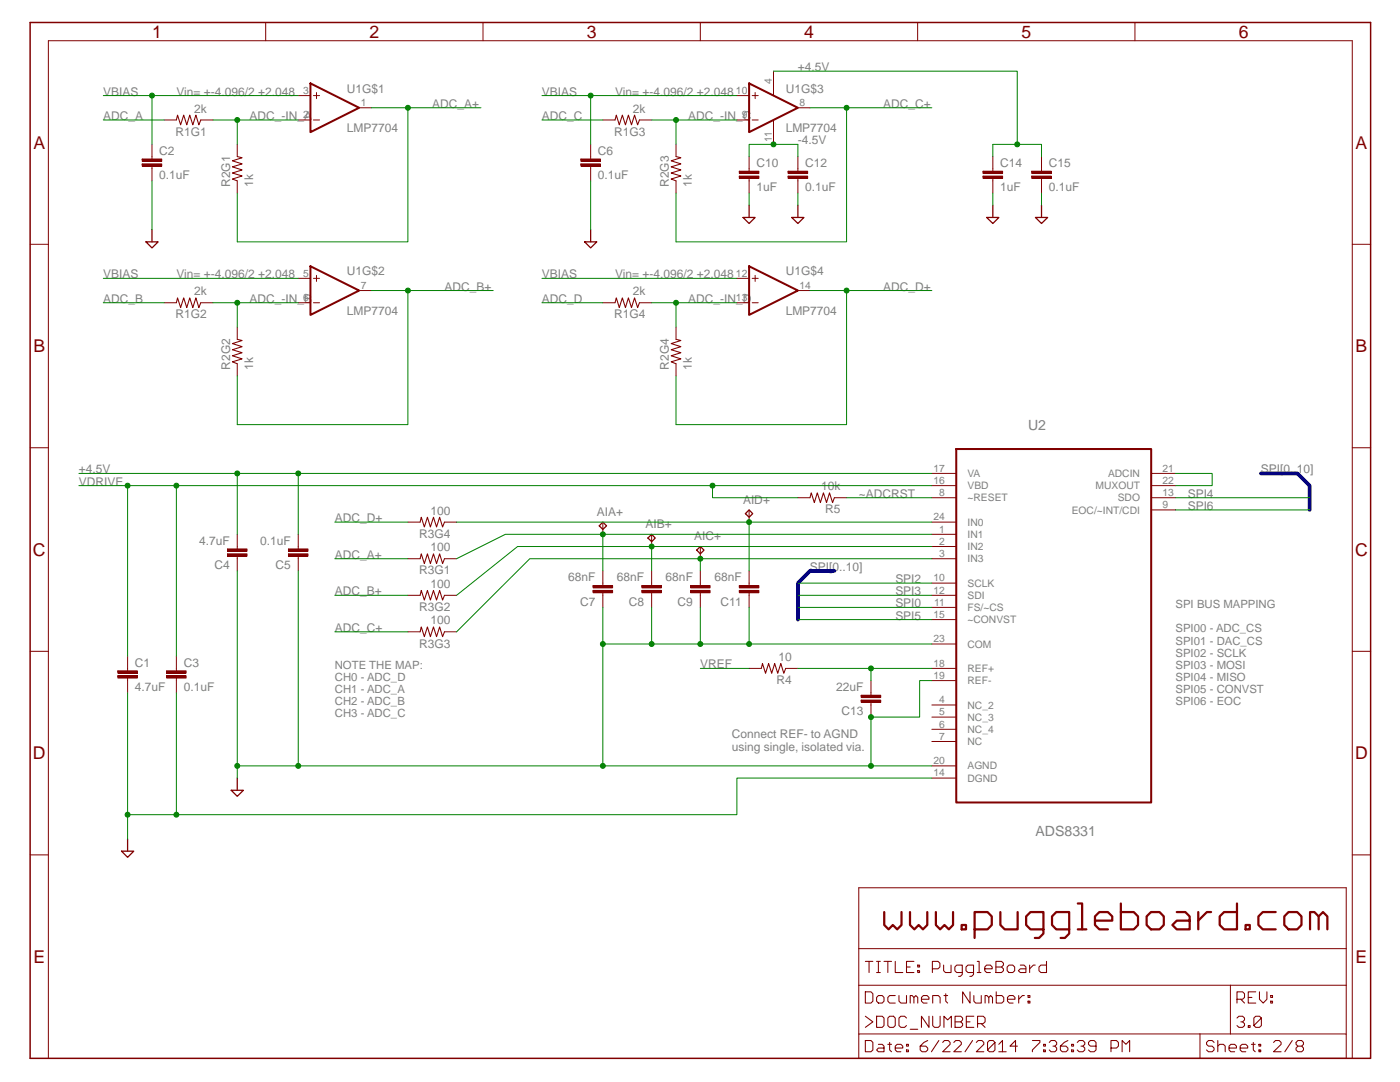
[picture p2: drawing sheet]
<svg xmlns="http://www.w3.org/2000/svg" width="279mm" height="216mm" viewBox="0 0 279 216" stroke-linecap="round" stroke-linejoin="round" font-family="sans-serif">
<g fill="none" stroke="#800000" stroke-width=".2">
<path d="M186 94.5h4.8M186 96.9h4.8M186 99.3h4.8M229.7 94.5h4.9M229.7 96.9h4.9M229.7 99.3h4.9M47.3 109.1v.4M47.3 111v.5M186 104.2h4.8M186 106.6h4.8M186 109.1h4.8M186 111.5h4.8"/>
<path d="M186 116.4h4.8M186 118.8h4.8M229.7 101.7h4.9M186 121.2h4.8M186 123.6h4.8M186 128.5h4.8M186 133.4h4.8M186 135.8h4.8M186 140.7h4.8M186 143.1h4.8M186 145.5h4.8M186 148h4.8"/>
<path d="M186 152.8h4.8M186 155.3h4.8"/>
</g>
<path d="M190.8 89.6h38.9v70.5h-38.9z" fill="none" stroke="#800000" stroke-width=".4"/>
<path d="M45.4 110.5h3.9v.5h-3.9z" fill="#800000"/>
<path d="M45.4 110.5h3.9v.5h-3.9zM45.4 110.5h.1" fill="none" stroke="#800000" stroke-width=".2"/>
<path d="M45.4 109.5h3.9v.5h-3.9z" fill="#800000"/>
<path d="M45.4 109.5h3.9v.5h-3.9zM45.4 109.5h.1M47.3 106.6v2.5M47.3 111.5v2.4M173.8 138.2v.5M173.8 140.2v.5" fill="none" stroke="#800000" stroke-width=".2"/>
<path d="M171.9 139.7h3.9v.5h-3.9z" fill="#800000"/>
<path d="M171.9 139.7h3.9v.5h-3.9zM171.9 139.7h.1" fill="none" stroke="#800000" stroke-width=".2"/>
<path d="M171.9 138.7h3.9v.5h-3.9z" fill="#800000"/>
<path d="M25.5 133.4v.5M25.5 135.3v.5M171.9 138.7h3.9v.5h-3.9zM171.9 138.7h.1M173.8 135.8v2.4M173.8 140.7v2.4" fill="none" stroke="#800000" stroke-width=".2"/>
<path d="M23.5 133.9h3.9v.4h-3.9z" fill="#800000"/>
<path d="M23.5 133.9h3.9v.4h-3.9zM23.5 133.9h.1" fill="none" stroke="#800000" stroke-width=".2"/>
<path d="M23.5 134.8h3.9v.5h-3.9z" fill="#800000"/>
<path d="M159.2 33.7v.4M159.2 35.6v.5M23.5 134.8h3.9v.5h-3.9zM23.5 134.8h.1M25.5 130.9v2.5M25.5 135.8v2.4" fill="none" stroke="#800000" stroke-width=".2"/>
<path d="M157.3 34.2h3.9v.4h-3.9z" fill="#800000"/>
<path d="M157.3 34.2h3.9v.4h-3.9zM157.3 34.2h.1" fill="none" stroke="#800000" stroke-width=".2"/>
<path d="M157.3 35.1h3.9v.5h-3.9z" fill="#800000"/>
<path d="M157.3 35.1h3.9v.5h-3.9zM157.3 35.1h.1M159.2 31.2v2.5M159.2 36.1v2.4M207.9 33.7v.4M207.9 35.6v.5" fill="none" stroke="#800000" stroke-width=".2"/>
<path d="M205.9 34.2h3.9v.4h-3.9z" fill="#800000"/>
<path d="M205.9 34.2h3.9v.4h-3.9zM205.9 34.2h.1" fill="none" stroke="#800000" stroke-width=".2"/>
<path d="M205.9 35.1h3.9v.5h-3.9z" fill="#800000"/>
<path d="M205.9 35.1h3.9v.5h-3.9zM205.9 35.1h.1M207.9 31.2v2.5M207.9 36.1v2.4M120.3 116.4v.4M120.3 118.3v.5" fill="none" stroke="#800000" stroke-width=".2"/>
<path d="M118.4 117.8h3.9v.5h-3.9z" fill="#800000"/>
<path d="M118.4 117.8h3.9v.5h-3.9zM118.4 117.8h.1" fill="none" stroke="#800000" stroke-width=".2"/>
<path d="M118.4 116.8h3.9v.5h-3.9z" fill="#800000"/>
<path d="M118.4 116.8h3.9v.5h-3.9zM118.4 116.8h.1M120.3 113.9v2.5M120.3 118.8v2.4M130 116.4v.4M130 118.3v.5" fill="none" stroke="#800000" stroke-width=".2"/>
<path d="M128.1 117.8h3.9v.5h-3.9z" fill="#800000"/>
<path d="M128.1 117.8h3.9v.5h-3.9zM128.1 117.8h.1" fill="none" stroke="#800000" stroke-width=".2"/>
<path d="M128.1 116.8h3.9v.5h-3.9z" fill="#800000"/>
<path d="M128.1 116.8h3.9v.5h-3.9zM128.1 116.8h.1M130 113.9v2.5M130 118.8v2.4M139.8 116.4v.4M139.8 118.3v.5" fill="none" stroke="#800000" stroke-width=".2"/>
<path d="M137.8 117.8h3.9v.5h-3.9z" fill="#800000"/>
<path d="M137.8 117.8h3.9v.5h-3.9zM137.8 117.8h.1" fill="none" stroke="#800000" stroke-width=".2"/>
<path d="M137.8 116.8h3.9v.5h-3.9z" fill="#800000"/>
<path d="M137.8 116.8h3.9v.5h-3.9zM137.8 116.8h.1M139.8 113.9v2.5M139.8 118.8v2.4M149.5 116.4v.4M149.5 118.3v.5" fill="none" stroke="#800000" stroke-width=".2"/>
<path d="M147.6 117.8h3.8v.5h-3.8z" fill="#800000"/>
<path d="M147.6 117.8h3.8v.5h-3.8zM147.6 117.8h.1" fill="none" stroke="#800000" stroke-width=".2"/>
<path d="M147.6 116.8h3.8v.5h-3.8z" fill="#800000"/>
<g fill="none" stroke="#800000" stroke-width=".2">
<path d="M59.5 19.1h2.5M62.5 19.1h1.3M63.2 18.5v1.2M59.5 23.9h2.5M62.5 23.9h1.3M71.7 21.5h2.4M149.5 33.7v.4M149.5 35.6v.5M120.3 104.2v2.4M147.6 116.8h3.8v.5h-3.8zM147.6 116.8h.1M149.5 113.9v2.5"/>
<path d="M149.5 118.8v2.4M149.5 133.4h2.4M156.8 133.4h2.4"/>
</g>
<path d="M120.3 104.2l.8 .7-.8 .7-.7-.7z" fill="none" stroke="#800000" stroke-width=".25"/>
<path d="M151.9 133.4l.3-1 .6 1.9 .6-1.9 .6 1.9 .6-1.9 .6 1.9 .6-1.9 .6 1.9 .4-.9" fill="none" stroke="#800000" stroke-width=".21"/>
<path d="M62 16.6l9.7 4.9-9.7 4.9z" fill="none" stroke="#800000" stroke-width=".4"/>
<path d="M147.6 34.2h3.8v.4h-3.8z" fill="#800000"/>
<path d="M147.6 34.2h3.8v.4h-3.8zM147.6 34.2h.1" fill="none" stroke="#800000" stroke-width=".2"/>
<path d="M147.6 35.1h3.8v.5h-3.8z" fill="#800000"/>
<path d="M147.6 35.1h3.8v.5h-3.8zM147.6 35.1h.1M149.5 31.2v2.5M149.5 36.1v2.4M198.1 33.7v.4M198.1 35.6v.5" fill="none" stroke="#800000" stroke-width=".2"/>
<path d="M196.2 34.2h3.9v.4h-3.9z" fill="#800000"/>
<path d="M196.2 34.2h3.9v.4h-3.9zM196.2 34.2h.1" fill="none" stroke="#800000" stroke-width=".2"/>
<path d="M196.2 35.1h3.9v.5h-3.9z" fill="#800000"/>
<path d="M196.2 35.1h3.9v.5h-3.9zM196.2 35.1h.1M198.1 31.2v2.5M198.1 36.1v2.4M59.5 109.1v.4M59.5 111v.5M130 106.6v2.5M139.8 109.1v2.4M149.5 101.7v2.5" fill="none" stroke="#800000" stroke-width=".2"/>
<path d="M129.3 107.4l.7-.8 .8 .8-.8 .7zM139 109.8l.8-.7 .7 .7-.7 .7zM148.8 102.5l.7-.8 .7 .8-.7 .7z" fill="none" stroke="#800000" stroke-width=".25"/>
<path d="M57.6 110.5h3.9v.5h-3.9z" fill="#800000"/>
<path d="M57.6 110.5h3.9v.5h-3.9zM57.6 110.5h.1" fill="none" stroke="#800000" stroke-width=".2"/>
<path d="M57.6 109.5h3.9v.5h-3.9z" fill="#800000"/>
<path d="M57.6 109.5h3.9v.5h-3.9zM57.6 109.5h.1M59.5 106.6v2.5M59.5 111.5v2.4M35.2 133.4v.5M35.2 135.3v.5" fill="none" stroke="#800000" stroke-width=".2"/>
<path d="M33.3 133.9h3.8v.4h-3.8z" fill="#800000"/>
<path d="M33.3 133.9h3.8v.4h-3.8zM33.3 133.9h.1" fill="none" stroke="#800000" stroke-width=".2"/>
<path d="M33.3 134.8h3.8v.5h-3.8z" fill="#800000"/>
<g fill="none" stroke="#800000" stroke-width=".2">
<path d="M53 4.5v3.6M96.4 4.5v3.6M139.8 4.5v3.6M147.1 19.1h2.4M150.1 19.1h1.2M150.7 18.5v1.2M154.4 14.2v4.9M183.1 4.5v3.6M226.5 4.5v3.6M30.3 31.2v.5M30.3 33.2v.5M32.8 23.9h2.4"/>
<path d="M40.1 23.9h2.4M47.3 28.8v2.4M47.3 36.1v2.4M120.3 23.9h2.4M127.6 23.9h2.4M134.9 28.8v2.4M134.9 36.1v2.4M147.1 23.9h2.4M150.1 23.9h1.2M154.4 23.9v4.9M159.2 21.5h2.4M6 48.7h3.7"/>
<path d="M59.5 55.5h2.5M62.5 55.5h1.3M63.2 54.9v1.3M71.7 58h2.4M147.1 55.5h2.4M150.1 55.5h1.2M150.7 54.9v1.3M159.2 58h2.4M269.9 48.7h3.6M32.8 60.4h2.4M40.1 60.4h2.4M47.3 65.3v2.4"/>
<path d="M47.3 72.6v2.4M59.5 60.4h2.5M62.5 60.4h1.3M120.3 60.4h2.4M127.6 60.4h2.4M134.9 65.3v2.4M134.9 72.6v2.4M147.1 60.4h2.4M150.1 60.4h1.2M6 89.3h3.7M159.2 99.3h2.4M166.5 99.3h2.5"/>
<path d="M269.9 89.3h3.6M81.4 111.5h2.4M81.4 118.8h2.4M81.4 104.2h2.4M88.7 111.5h2.4M88.7 118.8h2.4M88.7 104.2h2.4M6 130h3.7M33.3 134.8h3.8v.5h-3.8zM33.3 134.8h.1M35.2 130.9v2.5M35.2 135.8v2.4"/>
<path d="M81.4 126.1h2.4M88.7 126.1h2.4M269.9 130h3.6M6 170.6h3.7M269.9 170.6h3.6M171.4 196.6h97.3M171.4 189.3h97.3M245.6 196.6v9.7M171.4 206.3v-29.2h97.3v29.2M239.5 206.3v4.9M239.5 206.3h6.1M245.6 206.3h23.1v4.9h-97.3v-4.9h68.1"/>
<path d="M269.9 211.2v-203.1h-260.2v203.1"/>
</g>
<path d="M6 4.5h267.5v206.7h-267.5z" fill="none" stroke="#800000" stroke-width=".3"/>
<g fill="none" stroke="#800000" stroke-width=".21">
<path d="M35.2 23.9l.2-.9 .6 1.9 .7-1.9 .6 1.9 .6-1.9 .6 1.9 .6-1.9 .6 1.9 .4-1M47.3 31.2l1 .3-1.9 .6 1.9 .6-1.9 .6 1.9 .6-1.9 .6 1.9 .6-1.9 .6 .9 .4M122.7 23.9l.3-.9 .6 1.9 .6-1.9 .6 1.9 .6-1.9 .6 1.9 .6-1.9 .7 1.9 .3-1M134.9 31.2l1 .3-2 .6 2 .6-2 .6 2 .6-2 .6 2 .6-2 .6 1 .4M35.2 60.4l.2-1 .6 2 .7-2 .6 2 .6-2 .6 2 .6-2 .6 2 .4-1M47.3 67.7l1 .2-1.9 .7 1.9 .6-1.9 .6 1.9 .6-1.9 .6 1.9 .6-1.9 .6 .9 .4M122.7 60.4l.3-1 .6 2 .6-2 .6 2 .6-2 .6 2 .6-2 .7 2 .3-1M134.9 67.7l1 .2-2 .7 2 .6-2 .6 2 .6-2 .6 2 .6-2 .6 1 .4M161.6 99.3l.3-1 .6 2 .6-2 .6 2 .6-2 .7 2 .5-2 .7 2 .3-1M83.8 111.5l.3-1 .6 2 .6-2 .6 2 .6-2 .6 2 .6-2 .6 2 .4-1M83.8 118.8l.3-1 .6 1.9 .6-1.9 .6 1.9 .6-1.9 .6 1.9 .6-1.9 .6 1.9 .4-.9M83.8 104.2l.3-1 .6 2 .6-2 .6 2 .6-2 .6 2 .6-2 .6 2 .4-1"/>
<path d="M83.8 126.1l.3-1 .6 1.9 .6-1.9 .6 1.9 .6-1.9 .6 1.9 .6-1.9 .6 1.9 .4-.9M172.7 197.9h1.1l.4 .4v1.5l-.4 .4h-1.1zM172.7 191.8h1.5M173.4 191.8v2.3M174.9 191.8h.8M174.9 194.1h.8M175.3 198.6h.8l.3 .4v.8l-.3 .4h-.8l-.4-.4v-.8zM175.3 191.8v2.3M176.4 191.8h1.5M177.2 191.8v2.3M178.7 191.8v2.3h1.5M178.7 198.6h-1.2l-.3 .4v.8l.3 .4h1.2"/>
<path d="M179.4 198.6v1.2l.4 .4h1.1v-1.6M180.9 193h.8M182.4 199l.4-.4 .4 .4v1.2M182.4 191.8h-1.5v2.3h1.5M183.2 192.6h.3v.4h-.3zM183.2 193.7h.3v.4h-.3zM183.9 199.4h1.5v-.4l-.4-.4h-.7l-.4 .4v.8l.4 .4h.7M186.1 193.3h1.1l.4-.3v-.8l-.4-.4h-1.1v2.3M188.3 192.6v1.1l.4 .4h1.1v-1.5M188.4 198.6h.7M188.7 198.3v1.5l.4 .4M192 194.1h-1.1l-.3-.4v-.7l.3-.4h1.1v1.8l-.3 .4h-.4"/>
<path d="M193.6 197.9v2.3l-1.5-2.3v2.3M194.3 194.1h-1.1l-.4-.4v-.7l.4-.4h1.1v1.8l-.4 .4h-.4M194.4 198.6v1.2l.3 .4h1.1v-1.6M195 191.8h.4v2.3M195 194.1h.8M196.5 193.3h1.5v-.3l-.3-.4h-.8l-.4 .4v.7l.4 .4h.8M197.3 199l.4-.4 .4 .4v1.2M198.8 191.8h1.1l.4 .4v.4l-.4 .4 .4 .3v.4l-.4 .4h-1.1zM198.8 193h1.1M198.8 197.9v2.3h1.1l.4-.4v-.8l-.4-.4h-1.1M201 193l.4-.4h.7l.4 .4v.7l-.4 .4h-.7l-.4-.4zM201.1 199.4h1.5v-.4l-.4-.4h-.8l-.3 .4v.8l.3 .4h.8"/>
<path d="M203.3 198.6v1.6M203.6 192.6h.8l.3 .4v1.1h-1.1l-.4-.4 .4-.4h1.1M204.4 198.6h-.4l-.7 .8M205.2 198.6h.3v.4h-.3zM205.2 199.8h.3v.4h-.3zM205.5 192.6v1.5M206.6 192.6h-.4l-.7 .7M208.9 191.8v2.3h-1.2l-.4-.4v-.7l.4-.4h1.2M246.9 199.4h1.1l.4-.4v-.7l-.4-.4h-1.1v2.3M247.6 199.4l.8 .8M249.1 199h.8M250.6 197.9h-1.5v2.3h1.5"/>
<path d="M251.4 197.9v1.5l.7 .8 .7-.8v-1.5M253.6 198.6h.4v.4h-.4zM253.6 199.8h.4v.4h-.4zM172.7 202.8l1.5 1.1-1.5 1.1M172.7 207.6h1.1l.4 .4v1.5l-.4 .4h-1.1zM174.9 202.8h1.2l.3 .3v1.5l-.3 .4h-1.2zM175.3 208.4h.8l.3 .3v1.2h-1.1l-.4-.4 .4-.4h1.1M177.2 203.1l.3-.3h.8l.4 .3v1.5l-.4 .4h-.8l-.3-.4zM177.2 208.4h.7M177.5 208v1.5l.4 .4M178.7 209.1h1.5v-.4l-.4-.3h-.8l-.3 .3v.8l.3 .4h.8M180.9 203.1l-.4-.3h-.7l-.4 .3v1.5l.4 .4h.7l.4-.4"/>
<path d="M180.9 208.4h.4v.3h-.4zM180.9 209.5h.4v.4h-.4zM181.7 200.2v-1.6h.3l.4 .4v1.2M181.7 205.4h1.5M185.1 207.6l-.7 .4-.8 .7v.8l.4 .4h.8l.3-.4v-.4l-.3-.4h-1.2M185.4 202.8v2.2l-1.5-2.2v2.2M186.1 200.2v-1.6h1.2l.3 .4v1.2M186.1 202.8v1.8l.4 .4h.8l.3-.4v-1.8M187.4 207.6l-1.5 2.3M188.1 208l.4-.4h.8l.3 .4v.4l-1.5 1.5h1.5M188.4 205v-2.2l.7 .7 .8-.7v2.2M190.4 208l.3-.4h.8l.4 .4v.4l-1.5 1.5h1.5"/>
<path d="M190.6 202.8h1.1l.4 .3v.4l-.4 .4 .4 .4v.3l-.4 .4h-1.1zM190.6 203.9h1.1M192.8 203.9h.8M194.1 207.6l-1.5 2.3M194.4 202.8h-1.6v2.2h1.6M194.8 208l.4-.4h.8l.3 .4v.4l-1.5 1.5h1.5M195.1 204.3h1.1l.4-.4v-.8l-.4-.3h-1.1v2.2M195.8 204.3l.8 .7M196.6 200.2v-1.6h.4l.3 .4v1.2M198.6 208l-1.5 1.5 .3 .4h.8l.4-.4v-1.5l-.4-.4h-.8l-.3 .4v1.5M199.3 208.4l.8-.8v2.3M199.3 209.9h1.5"/>
<path d="M203.1 208.7h-1.6l1.2-1.1v2.3M206 207.6h1.5v.4l-1.5 1.5v.4M208.3 208.4h.3v.3h-.3zM208.3 209.5h.3v.4h-.3zM209.4 208l.4-.4h.7l.4 .4v.4l-.4 .3h-.4M210.5 208.7l.4 .4v.4l-.4 .4h-.7l-.4-.4M213.1 207.6l-.7 .4-.8 .7v.8l.4 .4h.7l.4-.4v-.4l-.4-.4h-1.1M213.9 208.4h.3v.3h-.3zM213.9 209.5h.3v.4h-.3zM215 208l.4-.4h.7l.4 .4v.4l-.4 .3h-.4M216.1 208.7l.4 .4v.4l-.4 .4h-.7l-.4-.4M218.7 208.7h-1.1l-.4-.3v-.4l.4-.4h.8l.3 .4v1.5l-.3 .4h-.8l-.4-.4"/>
<path d="M221.7 209.1h1.1l.4-.4v-.7l-.4-.4h-1.1v2.3M223.9 209.9v-2.3l.8 .8 .7-.8v2.3M242.3 208l-.4-.4h-.7l-.4 .4v.4l.4 .3h.7l.4 .4v.4l-.4 .4h-.7l-.4-.4M243 208.7l.4-.3h.8l.3 .3v1.2M243 207.6v2.3M245.3 209.1h1.5v-.4l-.4-.3h-.8l-.3 .3v.8l.3 .4h.8M246.9 203.1l.3-.3h.8l.4 .3v.4l-.4 .4h-.4M247.5 209.1h1.5v-.4l-.4-.3h-.7l-.4 .3v.8l.4 .4h.7M248 203.9l.4 .4v.3l-.4 .4h-.8l-.3-.4M249.1 204.6h.4v.4h-.4zM249.7 208.4h.8M250.1 208v1.5l.4 .4"/>
<path d="M251.2 208.4h.4v.3h-.4zM251.2 209.5h.4v.4h-.4zM251.7 203.1l-1.5 1.5 .4 .4h.8l.3-.4v-1.5l-.3-.3h-.8l-.4 .3v1.5M254.2 208l.4-.4h.7l.4 .4v.4l-1.5 1.5h1.5M257.9 207.6l-1.5 2.3M259 207.6h.8l.3 .4v.4l-.3 .3 .3 .4v.4l-.3 .4h-.8l-.3-.4v-.4l.3-.4-.3-.3v-.4zM259 208.7h.8"/>
</g>
<g fill="none" stroke="#800000" stroke-width=".44">
<path d="M176.5 182v2.6l.8 .8 .9-.8 .8 .8 .9-.8v-2.6M181.6 182v2.6l.9 .8 .8-.8 .9 .8 .9-.8v-2.6M186.8 182v2.6l.8 .8 .9-.8 .9 .8 .8-.8v-2.6M191.9 184.6h.9v.8h-.9zM194.5 185.4h2.6l.8-.8v-1.7l-.8-.9h-2.6v5.2M199.6 182v2.6l.9 .8h2.6v-3.4M208.2 185.4h-2.5l-.9-.8v-1.7l.9-.9h2.5v4.3l-.8 .9h-.9M213.4 185.4h-2.6l-.8-.8v-1.7l.8-.9h2.6v4.3l-.9 .9h-.8M215.1 180.3h.9v5.1M215.1 185.4h1.7M218.5 183.7h3.5v-.8l-.9-.9h-1.7l-.9 .9v1.7l.9 .8h1.7M223.7 180.3v5.1h2.6l.8-.8v-1.7l-.8-.9h-2.6"/>
<path d="M228.8 182.9l.9-.9h1.7l.9 .9v1.7l-.9 .8h-1.7l-.9-.8zM234.8 182h1.8l.8 .9v2.5h-2.6l-.8-.8 .8-.9h2.6M239.1 182v3.4M241.7 182h-.8l-1.8 1.7M246.9 180.3v5.1h-2.6l-.9-.8v-1.7l.9-.9h2.6M248.6 184.6h.8v.8h-.8zM254.6 182h-2.6l-.9 .9v1.7l.9 .8h2.6M257.2 182h1.7l.8 .9v1.7l-.8 .8h-1.7l-.9-.8v-1.7zM261.5 185.4v-3.4h.8l.9 .9v2.5M263.2 182.9l.8-.9 .9 .9v2.5"/>
</g>
<path d="M149.5 16.6l9.7 4.9-9.7 4.9zM62 53.1l9.7 4.9-9.7 4.8zM149.5 53.1l9.7 4.9-9.7 4.8z" fill="none" stroke="#800000" stroke-width=".4"/>
<path d="M148.3 43.4h2.4l-1.2 1.2zM149.5 41v2.4M158 43.4h2.4l-1.2 1.2zM159.2 41v2.4M196.9 43.4h2.4l-1.2 1.2zM198.1 41v2.4M206.7 43.4h2.4l-1.2 1.2zM207.9 41v2.4M46.1 157.7h2.5l-1.3 1.2zM47.3 155.3v2.4M24.3 169.8h2.4l-1.2 1.3zM25.5 167.4v2.4" fill="none" stroke="#800000" stroke-width=".25"/>
<path d="M28.4 31.7h3.9v.5h-3.9z" fill="#800000"/>
<path d="M28.4 31.7h3.9v.5h-3.9zM28.4 31.7h.1" fill="none" stroke="#800000" stroke-width=".2"/>
<path d="M28.4 32.7h3.9v.5h-3.9z" fill="#800000"/>
<path d="M28.4 32.7h3.9v.5h-3.9zM28.4 32.7h.1M30.3 28.8v2.4M30.3 33.7v2.4M117.9 31.2v.5M117.9 33.2v.5" fill="none" stroke="#800000" stroke-width=".2"/>
<path d="M29.1 48.3h2.5l-1.3 1.2zM30.3 45.8v2.5" fill="none" stroke="#800000" stroke-width=".25"/>
<path d="M115.9 31.7h3.9v.5h-3.9z" fill="#800000"/>
<path d="M115.9 31.7h3.9v.5h-3.9zM115.9 31.7h.1" fill="none" stroke="#800000" stroke-width=".2"/>
<path d="M115.9 32.7h3.9v.5h-3.9z" fill="#800000"/>
<path d="M115.9 32.7h3.9v.5h-3.9zM115.9 32.7h.1M117.9 28.8v2.4M117.9 33.7v2.4" fill="none" stroke="#800000" stroke-width=".2"/>
<path d="M116.7 48.3h2.4l-1.2 1.2zM117.9 45.8v2.5" fill="none" stroke="#800000" stroke-width=".25"/>
<path d="M251.7 94.5h7.2l2.5 2.4v4.8M166.5 113.9h-4.9l-2.4 2.5v7.2" fill="none" stroke="#000080" stroke-width=".74"/>
<path d="M74.1 58h24.3M81.4 58v26.7h-34.1v-9.7M66.8 118.8h14.6" fill="none" stroke="#008000" stroke-width=".2"/>
<circle cx="81.4" cy="58" r=".49" fill="#008000"/>
<g fill="none" stroke="#008000" stroke-width=".2">
<path d="M20.6 23.9h12.2M15.7 94.5h170.3M47.3 94.5v12.1"/>
<circle cx="81.4" cy="58" r=".49"/>
</g>
<circle cx="47.3" cy="94.5" r=".49" fill="#008000"/>
<g fill="none" stroke="#008000" stroke-width=".2">
<path d="M59.5 94.5v12.1"/>
<circle cx="47.3" cy="94.5" r=".49"/>
</g>
<circle cx="59.5" cy="94.5" r=".49" fill="#008000"/>
<g fill="none" stroke="#008000" stroke-width=".2">
<path d="M154.4 14.2h48.6v14.6M198.1 31.2v-2.4h9.8v2.4"/>
<circle cx="59.5" cy="94.5" r=".49"/>
</g>
<circle cx="203" cy="28.8" r=".49" fill="#008000"/>
<g fill="none" stroke="#008000" stroke-width=".2">
<path d="M25.5 96.9v34"/>
<circle cx="203" cy="28.8" r=".49"/>
</g>
<circle cx="25.5" cy="96.9" r=".49" fill="#008000"/>
<g fill="none" stroke="#008000" stroke-width=".2">
<path d="M15.7 96.9h170.3M35.2 96.9v34"/>
<circle cx="25.5" cy="96.9" r=".49"/>
</g>
<circle cx="35.2" cy="96.9" r=".49" fill="#008000"/>
<g fill="none" stroke="#008000" stroke-width=".2">
<path d="M142.2 96.9v2.4h17"/>
<circle cx="35.2" cy="96.9" r=".49"/>
</g>
<circle cx="142.2" cy="96.9" r=".49" fill="#008000"/>
<g fill="none" stroke="#008000" stroke-width=".2">
<path d="M149.5 31.2v-2.4h9.7v2.4"/>
<circle cx="142.2" cy="96.9" r=".49"/>
</g>
<circle cx="154.4" cy="28.8" r=".49" fill="#008000"/>
<g fill="none" stroke="#008000" stroke-width=".2">
<path d="M91.1 111.5l9.8-4.9h19.4v7.3"/>
<circle cx="154.4" cy="28.8" r=".49"/>
</g>
<circle cx="120.3" cy="106.6" r=".49" fill="#008000"/>
<g fill="none" stroke="#008000" stroke-width=".2">
<path d="M120.3 106.6h65.7M130 113.9v-4.8h-26.7l-12.2 9.7"/>
<circle cx="120.3" cy="106.6" r=".49"/>
</g>
<circle cx="130" cy="109.1" r=".49" fill="#008000"/>
<g fill="none" stroke="#008000" stroke-width=".2">
<path d="M130 109.1h56M139.8 113.9v-2.4h-34.1l-14.6 14.6"/>
<circle cx="130" cy="109.1" r=".49"/>
</g>
<circle cx="139.8" cy="111.5" r=".49" fill="#008000"/>
<g fill="none" stroke="#008000" stroke-width=".2">
<path d="M91.1 104.2h58.4v9.7M139.8 111.5h46.2"/>
<circle cx="139.8" cy="111.5" r=".49"/>
</g>
<circle cx="149.5" cy="104.2" r=".49" fill="#008000"/>
<g fill="none" stroke="#008000" stroke-width=".2">
<path d="M207.9 38.5v2.5M47.3 113.9v38.9h138.7M149.5 104.2h36.5M186 135.8h-2.5v7.3h-9.7M47.3 152.8v2.5"/>
<circle cx="149.5" cy="104.2" r=".49"/>
</g>
<circle cx="47.3" cy="152.8" r=".49" fill="#008000"/>
<g fill="none" stroke="#008000" stroke-width=".2">
<path d="M173.8 143.1v9.7"/>
<circle cx="47.3" cy="152.8" r=".49"/>
</g>
<circle cx="173.8" cy="143.1" r=".49" fill="#008000"/>
<circle cx="173.8" cy="143.1" r=".49" fill="none" stroke="#008000" stroke-width=".2"/>
<circle cx="173.8" cy="152.8" r=".49" fill="#008000"/>
<g fill="none" stroke="#008000" stroke-width=".2">
<path d="M149.5 121.2v7.3h36.5"/>
<circle cx="173.8" cy="152.8" r=".49"/>
</g>
<circle cx="149.5" cy="128.5" r=".49" fill="#008000"/>
<g fill="none" stroke="#008000" stroke-width=".2">
<path d="M139.8 121.2v7.3h9.7"/>
<circle cx="149.5" cy="128.5" r=".49"/>
</g>
<circle cx="139.8" cy="128.5" r=".49" fill="#008000"/>
<g fill="none" stroke="#008000" stroke-width=".2">
<path d="M130 121.2v7.3h9.8"/>
<circle cx="139.8" cy="128.5" r=".49"/>
</g>
<circle cx="130" cy="128.5" r=".49" fill="#008000"/>
<g fill="none" stroke="#008000" stroke-width=".2">
<path d="M120.3 121.2v31.6M120.3 128.5h9.7"/>
<circle cx="130" cy="128.5" r=".49"/>
</g>
<circle cx="120.3" cy="128.5" r=".49" fill="#008000"/>
<circle cx="120.3" cy="128.5" r=".49" fill="none" stroke="#008000" stroke-width=".2"/>
<circle cx="120.3" cy="152.8" r=".49" fill="#008000"/>
<g fill="none" stroke="#008000" stroke-width=".2">
<path d="M59.5 113.9v38.9"/>
<circle cx="120.3" cy="152.8" r=".49"/>
</g>
<circle cx="59.5" cy="152.8" r=".49" fill="#008000"/>
<g fill="none" stroke="#008000" stroke-width=".2">
<path d="M149.5 38.5v2.5M159.2 38.5v2.5M198.1 38.5v2.5M25.5 138.2v29.2M186 155.3h-38.9v7.3h-121.6"/>
<circle cx="59.5" cy="152.8" r=".49"/>
</g>
<circle cx="25.5" cy="162.6" r=".49" fill="#008000"/>
<g fill="none" stroke="#008000" stroke-width=".2">
<path d="M35.2 138.2v24.4"/>
<circle cx="25.5" cy="162.6" r=".49"/>
</g>
<circle cx="35.2" cy="162.6" r=".49" fill="#008000"/>
<g fill="none" stroke="#008000" stroke-width=".2">
<path d="M20.6 19.1h38.9M30.3 19.1v9.7M30.3 36.1v9.7M117.9 36.1v9.7M139.8 133.4h9.7"/>
<circle cx="35.2" cy="162.6" r=".49"/>
</g>
<circle cx="30.3" cy="19.1" r=".49" fill="#008000"/>
<g fill="none" stroke="#008000" stroke-width=".2">
<path d="M108.2 19.1h38.9M117.9 19.1v9.7M20.6 55.5h38.9"/>
<circle cx="30.3" cy="19.1" r=".49"/>
</g>
<circle cx="117.9" cy="19.1" r=".49" fill="#008000"/>
<g fill="none" stroke="#008000" stroke-width=".2">
<path d="M74.1 21.5h21.9M81.4 21.5v26.8h-34.1v-9.8M108.2 55.5h38.9M66.8 111.5h14.6"/>
<circle cx="117.9" cy="19.1" r=".49"/>
</g>
<circle cx="81.4" cy="21.5" r=".49" fill="#008000"/>
<g fill="none" stroke="#008000" stroke-width=".2">
<path d="M161.6 21.5h24.4M169 21.5v26.8h-34.1v-9.8M66.8 126.1h14.6"/>
<circle cx="81.4" cy="21.5" r=".49"/>
</g>
<circle cx="169" cy="21.5" r=".49" fill="#008000"/>
<g fill="none" stroke="#008000" stroke-width=".2">
<path d="M161.6 58h24.4M169 58v26.7h-34.1v-9.7M66.8 104.2h14.6"/>
<circle cx="169" cy="21.5" r=".49"/>
</g>
<circle cx="169" cy="58" r=".49" fill="#008000"/>
<g fill="none" stroke="#008000" stroke-width=".2">
<path d="M169 99.3h17M159.2 133.4h26.8M173.8 133.4v2.4"/>
<circle cx="169" cy="58" r=".49"/>
</g>
<circle cx="173.8" cy="133.4" r=".49" fill="#008000"/>
<g fill="none" stroke="#008000" stroke-width=".2">
<path d="M42.5 23.9h17M47.3 23.9v4.9"/>
<circle cx="173.8" cy="133.4" r=".49"/>
</g>
<circle cx="47.3" cy="23.9" r=".49" fill="#008000"/>
<g fill="none" stroke="#008000" stroke-width=".2">
<path d="M42.5 60.4h17M47.3 60.4v4.9"/>
<circle cx="47.3" cy="23.9" r=".49"/>
</g>
<circle cx="47.3" cy="60.4" r=".49" fill="#008000"/>
<g fill="none" stroke="#008000" stroke-width=".2">
<path d="M130 23.9h17.1M134.9 23.9v4.9"/>
<circle cx="47.3" cy="60.4" r=".49"/>
</g>
<circle cx="134.9" cy="23.9" r=".49" fill="#008000"/>
<g fill="none" stroke="#008000" stroke-width=".2">
<path d="M130 60.4h17.1M134.9 60.4v4.9"/>
<circle cx="134.9" cy="23.9" r=".49"/>
</g>
<circle cx="134.9" cy="60.4" r=".49" fill="#008000"/>
<g fill="none" stroke="#008000" stroke-width=".2">
<path d="M108.2 23.9h12.1M20.6 60.4h12.2M108.2 60.4h12.1M234.6 99.3h26.8M234.6 94.5h7.3v2.4h-7.3M159.2 116.4h26.8M159.2 118.8h26.8M234.6 101.7h26.8M159.2 121.2h26.8M159.2 123.6h26.8"/>
<circle cx="134.9" cy="60.4" r=".49"/>
</g>
<g font-size="3.5" fill="#800000">
<text x="30.4" y="7.6">1</text>
<text x="73.7" y="7.6">2</text>
<text x="117.1" y="7.6">3</text>
<text x="160.5" y="7.6">4</text>
<text x="203.9" y="7.6">5</text>
<text x="247.2" y="7.6">6</text>
<text x="6.7" y="29.7">A</text>
<text x="270.5" y="29.7">A</text>
<text x="6.7" y="70.3">B</text>
<text x="270.5" y="70.3">B</text>
<text x="6.6" y="110.9">C</text>
<text x="270.4" y="110.9">C</text>
<text x="6.6" y="151.5">D</text>
<text x="270.4" y="151.5">D</text>
<text x="6.7" y="192.1">E</text>
<text x="270.5" y="192.1">E</text>
</g>
<g font-size="2.8" fill="#808080">
<text x="205.2" y="85.7">U2</text>
<text x="206.7" y="166.7">ADS8331</text>
</g>
<g font-size="2.4" fill="#808080">
<text x="159.2" y="14.2">+4.5V</text>
<text x="20.6" y="23.9">ADC_A</text>
<text x="20.6" y="19.1">VBIAS</text>
<text x="35.2" y="19.1">Vin= +-4.096/2 +2.048</text>
<text x="38.7" y="22.5">2k</text>
<text x="49.8" y="23.9">ADC_-IN_A</text>
<text x="69.2" y="18.5">U1G$1</text>
<text x="86.3" y="21.5">ADC_A+</text>
<text x="108.2" y="19.1">VBIAS</text>
<text x="108.2" y="23.9">ADC_C</text>
<text x="122.7" y="19.1">Vin= +-4.096/2 +2.048</text>
<text x="126.3" y="22.5">2k</text>
<text x="137.4" y="23.9">ADC_-IN_C</text>
<text x="156.8" y="18.5">U1G$3</text>
<text x="176.3" y="21.5">ADC_C+</text>
<text x="35" y="27.1">R1G1</text>
<text x="69.2" y="26.4">LMP7704</text>
<text x="122.6" y="27.1">R1G3</text>
<text x="156.8" y="26.4">LMP7704</text>
<text x="159.2" y="28.8">-4.5V</text>
<text x="31.8" y="30.9">C2</text>
<text x="31.8" y="35.7">0.1uF</text>
<text x="119.3" y="30.9">C6</text>
<text x="119.3" y="35.7">0.1uF</text>
<text x="151" y="33.3">C10</text>
<text x="160.7" y="33.3">C12</text>
<text x="199.6" y="33.3">C14</text>
<text x="209.3" y="33.3">C15</text>
<text x="45.9" y="37.3" transform="rotate(-90 45.9 37.3)">R2G1</text>
<text x="50.5" y="37.3" transform="rotate(-90 50.5 37.3)">1k</text>
<text x="133.5" y="37.3" transform="rotate(-90 133.5 37.3)">R2G3</text>
<text x="138.1" y="37.3" transform="rotate(-90 138.1 37.3)">1k</text>
<text x="151" y="38.2">1uF</text>
<text x="160.7" y="38.2">0.1uF</text>
<text x="199.6" y="38.2">1uF</text>
<text x="209.3" y="38.2">0.1uF</text>
<text x="20.6" y="55.5">VBIAS</text>
<text x="35.2" y="55.5">Vin= +-4.096/2 +2.048</text>
<text x="38.7" y="58.9">2k</text>
<text x="69.2" y="54.9">U1G$2</text>
<text x="88.7" y="58">ADC_B+</text>
<text x="108.2" y="55.5">VBIAS</text>
<text x="122.7" y="55.5">Vin= +-4.096/2 +2.048</text>
<text x="126.3" y="58.9">2k</text>
<text x="156.8" y="54.9">U1G$4</text>
<text x="176.3" y="58">ADC_D+</text>
<text x="20.6" y="60.4">ADC_B</text>
<text x="35" y="63.5">R1G2</text>
<text x="49.8" y="60.4">ADC_-IN_B</text>
<text x="69.2" y="62.8">LMP7704</text>
<text x="108.2" y="60.4">ADC_D</text>
<text x="122.6" y="63.5">R1G4</text>
<text x="137.4" y="60.4">ADC_-IN_D</text>
<text x="156.8" y="62.8">LMP7704</text>
<text x="45.9" y="73.8" transform="rotate(-90 45.9 73.8)">R2G2</text>
<text x="50.5" y="73.8" transform="rotate(-90 50.5 73.8)">1k</text>
<text x="133.5" y="73.8" transform="rotate(-90 133.5 73.8)">R2G4</text>
<text x="138.1" y="73.8" transform="rotate(-90 138.1 73.8)">1k</text>
<text x="15.7" y="94.5">+4.5V</text>
<text x="251.7" y="94.5">SPI[0..10]</text>
<text x="15.7" y="96.9">VDRIVE</text>
<text x="148.3" y="100.5">AID+</text>
<text x="163.9" y="97.9">10k</text>
<text x="171.4" y="99.3">~ADCRST</text>
<text x="237" y="99.3">SPI4</text>
<text x="237" y="101.7">SPI6</text>
<text x="66.8" y="104.2">ADC_D+</text>
<text x="83.7" y="107.3">R3G4</text>
<text x="85.9" y="102.7">100</text>
<text x="119.1" y="103">AIA+</text>
<text x="128.8" y="105.4">AIB+</text>
<text x="138.6" y="107.8">AIC+</text>
<text x="164.7" y="102.4">R5</text>
<text x="39.8" y="108.7">4.7uF</text>
<text x="42.8" y="113.5">C4</text>
<text x="51.9" y="108.7">0.1uF</text>
<text x="55" y="113.5">C5</text>
<text x="66.8" y="111.5">ADC_A+</text>
<text x="85.9" y="110">100</text>
<text x="161.6" y="113.9">SPI[0..10]</text>
<text x="66.8" y="118.8">ADC_B+</text>
<text x="83.7" y="114.6">R3G1</text>
<text x="85.9" y="117.3">100</text>
<text x="113.4" y="116">68nF</text>
<text x="123.1" y="116">68nF</text>
<text x="132.8" y="116">68nF</text>
<text x="142.6" y="116">68nF</text>
<text x="178.7" y="116.4">SPI2</text>
<text x="178.7" y="118.8">SPI3</text>
<text x="83.7" y="121.9">R3G2</text>
<text x="85.9" y="124.6">100</text>
<text x="115.8" y="120.8">C7</text>
<text x="125.5" y="120.8">C8</text>
<text x="135.2" y="120.8">C9</text>
<text x="143.8" y="120.8">C11</text>
<text x="178.7" y="121.2">SPI0</text>
<text x="178.7" y="123.6">SPI5</text>
<text x="66.8" y="126.1">ADC_C+</text>
<text x="83.7" y="129.2">R3G3</text>
<text x="155.3" y="131.9">10</text>
<text x="26.9" y="137.9">4.7uF</text>
<text x="26.9" y="133">C1</text>
<text x="36.7" y="137.9">0.1uF</text>
<text x="36.7" y="133">C3</text>
<text x="139.8" y="133.4">VREF</text>
<text x="154.9" y="136.5">R4</text>
<text x="166.9" y="137.9">22uF</text>
<text x="168" y="142.7">C13</text>
<text x="146" y="147.2">Connect REF- to AGND</text>
<text x="146" y="149.8">using single, isolated via.</text>
</g>
<g font-size="2.3" fill="#808080">
<text x="234.6" y="121.4">SPI BUS MAPPING</text>
<text x="234.6" y="126.2">SPI00 - ADC_CS</text>
<text x="234.6" y="128.6">SPI01 - DAC_CS</text>
<text x="234.6" y="131">SPI02 - SCLK</text>
<text x="66.8" y="133.4">NOTE THE MAP:</text>
<text x="66.8" y="135.8">CH0 - ADC_D</text>
<text x="234.6" y="133.4">SPI03 - MOSI</text>
<text x="234.6" y="135.8">SPI04 - MISO</text>
<text x="66.8" y="138.3">CH1 - ADC_A</text>
<text x="66.8" y="140.7">CH2 - ADC_B</text>
<text x="66.8" y="143.1">CH3 - ADC_C</text>
<text x="234.6" y="138.3">SPI05 - CONVST</text>
<text x="234.6" y="140.7">SPI06 - EOC</text>
</g>
<g font-size="2.1" fill="#808080">
<text x="154" y="16.8" transform="rotate(-90 154 16.8)">4</text>
<text x="60.5" y="23.6">2</text>
<text x="60.5" y="18.7">3</text>
<text x="72" y="21.2">1</text>
<text x="146.9" y="18.7">10</text>
<text x="148" y="23.6">9</text>
<text x="159.6" y="21.2">8</text>
<text x="154" y="28.3" transform="rotate(-90 154 28.3)">11</text>
<text x="60.5" y="55.2">5</text>
<text x="72" y="57.6">7</text>
<text x="146.9" y="55.2">12</text>
<text x="159.6" y="57.6">14</text>
<text x="60.5" y="60.1">6</text>
<text x="146.9" y="60.1">13</text>
<text x="186.3" y="94.1">17</text>
<text x="193.1" y="95.2">VA</text>
<text x="221.1" y="95.2">ADCIN</text>
<text x="232" y="94.1">21</text>
<text x="186.3" y="96.5">16</text>
<text x="187.5" y="99">8</text>
<text x="193.1" y="97.6">VBD</text>
<text x="193.1" y="100.1">~RESET</text>
<text x="218.7" y="97.6">MUXOUT</text>
<text x="223.1" y="100.1">SDO</text>
<text x="232" y="96.5">22</text>
<text x="232" y="99">13</text>
<text x="232" y="101.4">9</text>
<text x="186.3" y="103.8">24</text>
<text x="187.5" y="106.3">1</text>
<text x="193.1" y="104.9">IN0</text>
<text x="193.1" y="107.4">IN1</text>
<text x="213.9" y="102.5">EOC/~INT/CDI</text>
<text x="187.5" y="108.7">2</text>
<text x="187.5" y="111.1">3</text>
<text x="193.1" y="109.8">IN2</text>
<text x="193.1" y="112.2">IN3</text>
<text x="186.3" y="116">10</text>
<text x="186.3" y="118.4">12</text>
<text x="193.1" y="117.1">SCLK</text>
<text x="193.1" y="119.5">SDI</text>
<text x="186.3" y="123.3">15</text>
<text x="186.5" y="120.9">11</text>
<text x="193.1" y="121.9">FS/~CS</text>
<text x="193.1" y="124.4">~CONVST</text>
<text x="186.3" y="128.2">23</text>
<text x="193.1" y="129.2">COM</text>
<text x="186.3" y="133">18</text>
<text x="186.3" y="135.5">19</text>
<text x="193.1" y="134.1">REF+</text>
<text x="193.1" y="136.5">REF-</text>
<text x="187.5" y="140.3">4</text>
<text x="187.5" y="142.7">5</text>
<text x="193.1" y="141.4">NC_2</text>
<text x="193.1" y="143.8">NC_3</text>
<text x="187.5" y="145.2">6</text>
<text x="187.5" y="147.6">7</text>
<text x="193.1" y="146.3">NC_4</text>
<text x="193.1" y="148.7">NC</text>
<text x="186.3" y="152.5">20</text>
<text x="186.3" y="154.9">14</text>
<text x="193.1" y="153.5">AGND</text>
<text x="193.1" y="156">DGND</text>
</g>
</svg>
